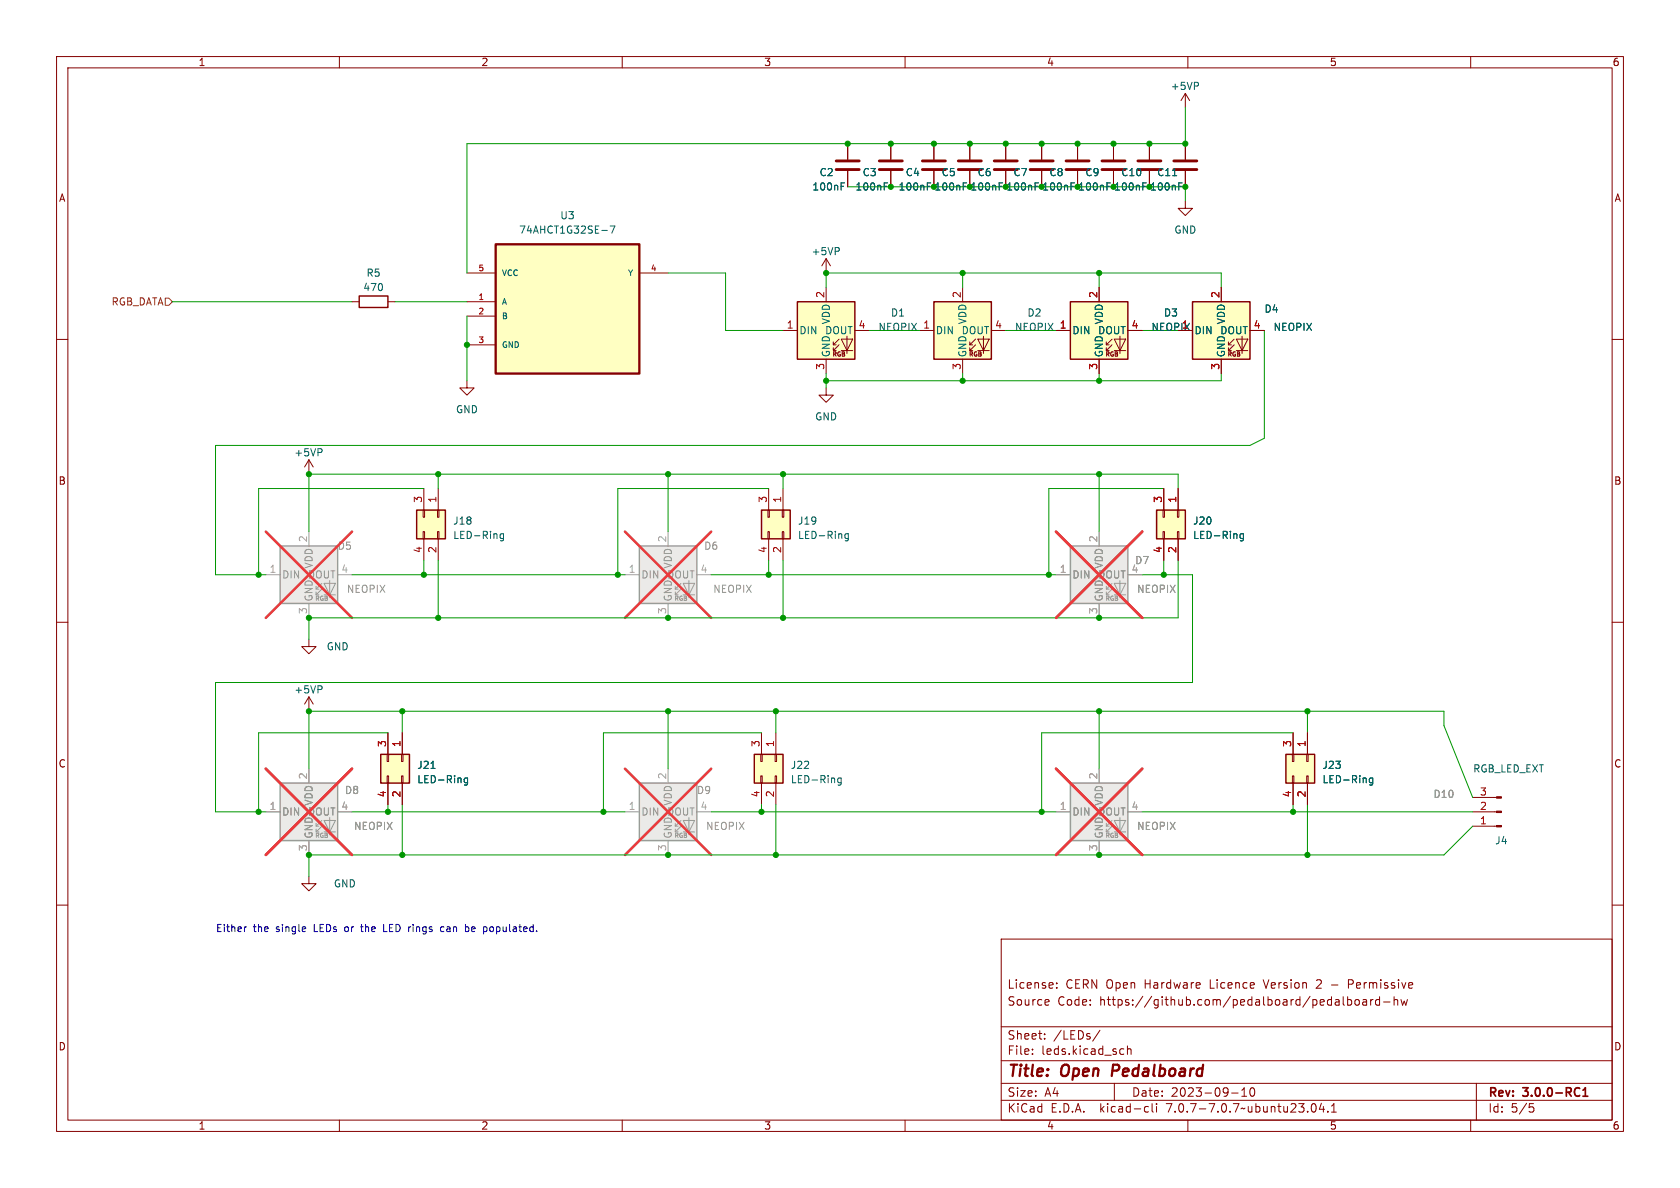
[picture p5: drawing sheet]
<svg xmlns="http://www.w3.org/2000/svg" width="297mm" height="210mm" viewBox="0 0 297 210" stroke-linecap="round" stroke-linejoin="round" font-family="sans-serif">
<g fill="none" stroke="#840000" stroke-width=".18">
<path d="M10 10h277v190h-277zM12 12h273v186h-273zM60 10v2M110 10v2M160 10v2M209.5 16.5l-.7 1.3M209.5 16.5v2.6M209.5 16.5l.8 1.3M210 10v2M260 10v2M149.9 25.4v2.8M149.9 30.2v2.8"/>
<path d="M157.5 25.4v2.8M157.5 30.2v2.8M165.1 25.4v2.8M165.1 30.2v2.8M171.4 25.4v2.8M171.4 30.2v2.8M177.8 25.4v2.8M177.8 30.2v2.8M184.1 25.4v2.8M184.1 30.2v2.8M190.5 25.4v2.8M190.5 30.2v2.8"/>
<path d="M196.8 25.4v2.8M196.8 30.2v2.8M203.2 25.4v2.8M203.2 30.2v2.8M209.5 35.6v1.2h1.3l-1.3 1.3-1.2-1.3h1.2M209.5 25.4v2.8M209.5 30.2v2.8M10 60h2M62.2 53.3h1.3M68.6 53.3h1.2M82.5 53.3h5.1M82.5 55.9h5.1"/>
<path d="M82.5 48.3h5.1M113 48.3h5.1M138.4 58.4h2.6M146 45.7l-.7 1.3M146 45.7v2.6M146 50.8v2.5M146 45.7l.8 1.3M148.3 59.9l-1 1.1v-.5M148.7 59.9h2l-1 2.1zM149.7 59.4v3.1M151.1 58.4h2.6M162.6 58.4h2.5"/>
<path d="M170.2 50.8v2.5M172.5 59.9l-1.1 1.1v-.5M172.8 59.9h2.1l-1 2.1zM173.9 59.4v3.1M175.3 58.4h2.5M186.7 58.4h2.5M194.3 50.8v2.5M196.6 59.9l-1 1.1v-.5M197 59.9h2l-1 2.1zM198 59.4v3.1M199.4 58.4h2.5M208.3 58.4h2.5"/>
<path d="M215.9 50.8v2.5M218.2 59.9l-1 1.1v-.5M218.6 59.9h2l-1 2.1zM219.6 59.4v3.1M221 58.4h2.5M285 60h2M82.5 67.3v1.3h1.3l-1.3 1.3-1.2-1.3h1.2M82.5 61h5.1M146 68.6v1.3h1.3l-1.3 1.2-1.2-1.2h1.2M146 63.5v2.5M147.3 61h.5M147.3 62h.5"/>
<path d="M148.3 61l-1 1v-.5M148.7 62h2M170.2 63.5v2.5M171.4 61h.6M171.4 62h.6M172.5 61l-1.1 1v-.5M172.8 62h2.1M194.3 63.5v2.5M195.6 61h.5M195.6 62h.5M196.6 61l-1 1v-.5M197 62h2"/>
<path d="M215.9 63.5v2.5M217.2 61h.5M217.2 62h.5M218.2 61l-1 1v-.5M218.6 62h2M54.6 81.3v2.5M54.6 81.3l-.8 1.3M54.6 81.3l.8 1.3M74.8 90.2h.3v1.2h-.3zM74.8 94h.3v1.3h-.3zM74.9 86.4v3.8M74.9 95.3v3.8"/>
<path d="M77.3 90.2h.3v1.2h-.3zM77.3 94h.3v1.3h-.3zM77.5 86.4v3.8M77.5 95.3v3.8M135.8 90.2h.2v1.2h-.2zM135.8 94h.2v1.3h-.2zM135.9 86.4v3.8M135.9 95.3v3.8M138.3 90.2h.3v1.2h-.3zM138.3 94h.3v1.3h-.3zM138.4 86.4v3.8M138.4 95.3v3.8"/>
<path d="M205.6 90.2h.3v1.2h-.3zM205.6 94h.3v1.3h-.3zM205.7 86.4v3.8M205.7 95.3v3.8M208.2 90.2h.2v1.2h-.2zM208.2 94h.2v1.3h-.2zM208.3 86.4v3.8M208.3 95.3v3.8M10 110h2M54.6 113v1.3h1.3l-1.3 1.3-1.3-1.3h1.3M285 110h2M54.6 123.2l-.8 1.3"/>
<path d="M54.6 123.2v2.5M54.6 123.2l.8 1.3M68.5 133.4h.2v1.2h-.2zM68.5 137.2h.2v1.2h-.2zM68.6 129.5v3.9M68.6 138.4v3.8M71 133.4h.2v1.2h-.2zM71 137.2h.2v1.2h-.2zM71.1 129.5v3.9M71.1 138.4v3.8M134.5 133.4h.2v1.2h-.2zM134.5 137.2h.2v1.2h-.2z"/>
<path d="M134.6 129.5v3.9M134.6 138.4v3.8M137 133.4h.3v1.2h-.3zM137 137.2h.3v1.2h-.3zM137.2 129.5v3.9M137.2 138.4v3.8M228.5 133.4h.2v1.2h-.2zM228.5 137.2h.2v1.2h-.2zM228.6 129.5v3.9M228.6 138.4v3.8M231 133.4h.3v1.2h-.3zM231 137.2h.3v1.2h-.3z"/>
<path d="M231.1 129.5v3.9M231.1 138.4v3.8M10 160h2M54.6 154.9v1.3h-1.3l1.3 1.3 1.3-1.3h-1.3M260.3 141h4.3M260.3 143.5h4.3M260.3 146.1h4.3M285 160h2M177 166h108v32h-108zM185.2 176.7l.3 .4-.8 .1M185.4 177.6l-.2 .1M186.8 174.6v.1"/>
<path d="M186.8 173.8v.1M235.4 174.1h1.1M237.5 176.2v1.3l.2 .2M238.2 176.2v1.5M238.2 176.8l.5-.1 .3 .3v.4l-.2 .2h-.6M238.4 174h.6M239 173.2h-.6v1.5M239.7 176.8l.3-.1 .3 .3v.4l-.3 .3-.3-.1-.2-.2v-.4zM241 176.8h.5l.1 .9M241.6 177.1h-.5a.29 .29 0 0 0-.2 .3 .29 .29 0 0 0 .2 .3l.5-.1M242.3 176.7v1M242.7 176.7l-.2 .1-.2 .2"/>
<path d="M243.9 176.8l-.4-.1-.3 .3v.4l.1 .2h.6M243.9 176.2v1.5M244.6 177.1h1.1M246.5 176.8l.2-.1 .3 .1 .1 .9M246.5 176.2v1.5M247.7 176.7l.3 1 .2-.7 .3 .7 .3-1M60 198v2M110 198v2M160 198v2M177 194.5h108M177 191.5h108M177 187.5h108"/>
<path d="M177 181.5h108M182.5 186.3v.1M182.5 185.5v.1M184.7 183.6v.1M184.7 182.8v.1M194.5 182.1l-1.3 2M197 191.5v3M198.2 185.4l.5 .1M198.7 186.3l-.5 .1M199.3 185.5l.2-.1 .4 .1 .1 .9M199.3 184.9v1.5M202.6 195.6l.4 .1"/>
<path d="M203 196.5l-.4 .1M203.7 195.1v1.3l.2 .2M204.5 195.1v.1M204.5 195.6v1M210 198v2M217.7 193.2h1.2M219.5 193.8h.9M219.5 192.7l.5-.4v1.5M221.2 192.4l.1-.1a.81 .81 0 0 1 .6 .6 .81 .81 0 0 1-.3 .8l-.1 .1a.81 .81 0 0 1-.6-.6 .81 .81 0 0 1 .3-.8zM232 195.2l.2-.1a.81 .81 0 0 1 .6 .6 .81 .81 0 0 1-.3 .8l-.2 .1a.81 .81 0 0 1-.6-.6 .81 .81 0 0 1 .3-.8zM233.6 195l-.4 1.1h1M234 195.6v1"/>
<path d="M234.7 196.5v.1M235.4 196.6h.8M235.4 195.5l.4-.4v1.5M260 198v2M261 191.5v6.5M270.4 195.1h.7M270.5 195.7h.4l.3 .3-.2 .5-.5 .1"/>
</g>
<path d="M279.2 192.4h.1M279.3 193.6l-.1 .1M279.8 193.8h.9M279.8 192.7l.5-.4v1.5" fill="none" stroke="#840000" stroke-width=".3"/>
<path d="M196.8 188.2l-.3 2" fill="none" stroke="#840000" stroke-width=".4"/>
<g fill="none" stroke="#006464" stroke-width=".18">
<path d="M211.8 14.6l.1 .2-.1 .4M107.9 39.9h.8l-.5 1.3M148.7 32.9h.4M148.7 32.3h.6M156.3 32.9h.4M156.3 32.3h.6M163.9 32.9h.5M163.9 32.3h.6M170.3 32.9h.4M170.3 32.3h.6M176.6 32.9h.5M176.6 32.3h.6"/>
<path d="M183 32.9h.4M183 32.3h.6M189.3 32.9h.5M189.3 32.3h.6M195.7 32.9h.4M195.7 32.3h.6M202 32.9h.5M202 32.3h.6M207.3 31.1h.7M208.4 32.9h.4M208.4 32.3h.6M106.4 40.7h1"/>
<path d="M148.3 43.8l.1 .2-.1 .4M56.8 79.4l.1 .2-.1 .3M89 94.3v1.1l-.2 .2h-.3M89 94.4l-.4-.1-.2 .3 .1 .5h.5M150 94.3v1.1l-.3 .2h-.3M150 94.4l-.4-.1-.2 .3 .1 .5h.5M219.8 94.3v1.1l-.2 .2h-.3M219.8 94.4l-.3-.1-.3 .3 .1 .5h.5M56.8 121.3l.1 .2-.1 .3M76.2 135.8h.7M82.7 137.5v1.1l-.3 .2-.3-.1M82.7 137.6l-.4-.1-.2 .3 .1 .5h.5"/>
<path d="M148.7 137.5v1.1l-.2 .2-.3-.1M148.7 137.6l-.4-.1-.2 .3 .1 .5h.5M242.7 137.5v1.1l-.3 .2-.3-.1M242.7 137.6l-.4-.1-.2 .3 .1 .5h.5"/>
</g>
<g fill="#ffffc2" stroke="#ffffc2" stroke-width=".18">
<path d="M87.6 43.2h25.4v22.8h-25.4z"/>
<path d="M73.7 90.2h5v5.1h-5z"/>
<path d="M189.2 53.3h10.2v10.2h-10.2z"/>
<path d="M133.3 133.4h5.1v5h-5.1z"/>
<path d="M204.5 90.2h5v5.1h-5z"/>
<path d="M134.6 90.2h5.1v5.1h-5.1z"/>
<path d="M227.3 133.4h5.1v5h-5.1z"/>
<path d="M141 53.3h10.1v10.2h-10.1z"/>
<path d="M165.1 53.3h10.2v10.2h-10.2z"/>
<path d="M67.3 133.4h5.1v5h-5.1z"/>
<path d="M210.8 53.3h10.2v10.2h-10.2z"/>
</g>
<path d="M87.6 43.2h25.4v22.8h-25.4z" fill="none" stroke="#840000" stroke-width=".41"/>
<path d="M63.5 52.3h5.1v2.1h-5.1zM141 53.3h10.1v10.2h-10.1zM165.1 53.3h10.2v10.2h-10.2zM189.2 53.3h10.2v10.2h-10.2zM210.8 53.3h10.2v10.2h-10.2zM73.7 90.2h5v5.1h-5zM134.6 90.2h5.1v5.1h-5.1zM204.5 90.2h5v5.1h-5zM67.3 133.4h5.1v5h-5.1zM133.3 133.4h5.1v5h-5.1zM227.3 133.4h5.1v5h-5.1z" fill="none" stroke="#840000" stroke-width=".25"/>
<g fill="none" stroke="#840000" stroke-width=".51">
<path d="M147.8 30h4.1M147.8 28.4h4.1M155.4 30h4.1M155.4 28.4h4.1M163.1 30h4M163.1 28.4h4M169.4 30h4.1M169.4 28.4h4.1M175.8 30h4M175.8 28.4h4M182.1 30h4.1M182.1 28.4h4.1"/>
<path d="M188.5 30h4M188.5 28.4h4M194.8 30h4.1M194.8 28.4h4.1M201.2 30h4M201.2 28.4h4M207.5 30h4.1M207.5 28.4h4.1"/>
</g>
<g fill="#ebeae8" stroke="#ebeae8" stroke-width=".18">
<path d="M49.5 96.5h10.2v10.2h-10.2z"/>
<path d="M113 96.5h10.2v10.2h-10.2z"/>
<path d="M49.5 138.4h10.2v10.2h-10.2z"/>
<path d="M113 138.4h10.2v10.2h-10.2z"/>
<path d="M189.2 96.5h10.2v10.2h-10.2z"/>
<path d="M189.2 138.4h10.2v10.2h-10.2z"/>
</g>
<g fill="none" stroke="#9c9b98" stroke-width=".18">
<path d="M54.6 94v2.5M118.1 94v2.5M194.3 94v2.5M47 101.6h2.5M54.6 106.7v2.5M55.9 105.2h.5M55.9 104.1h.5M56.9 104.1l-1 1.1v-.6M56.9 103.1l-1 1v-.5M57.3 103.1h2l-1 2.1zM57.3 105.2h2M58.3 102.6v3.1"/>
<path d="M59.7 101.6h2.5M110.5 101.6h2.5M118.1 106.7v2.5M119.4 105.2h.5M119.4 104.1h.5M120.4 104.1l-1 1.1v-.6M120.4 103.1l-1 1v-.5M120.8 103.1h2l-1 2.1zM120.8 105.2h2M121.8 102.6v3.1M123.2 101.6h2.5M186.7 101.6h2.5"/>
<path d="M194.3 106.7v2.5M195.6 105.2h.5M195.6 104.1h.5M196.6 104.1l-1 1.1v-.6M196.6 103.1l-1 1v-.5M197 103.1h2l-1 2.1zM197 105.2h2M198 102.6v3.1M199.4 101.6h2.5M54.6 135.9v2.5M118.1 135.9v2.5M194.3 135.9v2.5"/>
<path d="M47 143.5h2.5M54.6 148.6v2.5M55.9 147.1h.5M55.9 146.1h.5M56.9 146.1l-1 1v-.5M56.9 145l-1 1.1v-.6M57.3 145h2l-1 2.1zM57.3 147.1h2M58.3 144.5v3.1M59.7 143.5h2.5M110.5 143.5h2.5M118.1 148.6v2.5"/>
<path d="M119.4 147.1h.5M119.4 146.1h.5M120.4 146.1l-1 1v-.5M120.4 145l-1 1.1v-.6M120.8 145h2l-1 2.1zM120.8 147.1h2M121.8 144.5v3.1M123.2 143.5h2.5M186.7 143.5h2.5M194.3 148.6v2.5M195.6 147.1h.5M195.6 146.1h.5"/>
<path d="M196.6 146.1l-1 1v-.5M196.6 145l-1 1.1v-.6M197 145h2l-1 2.1zM197 147.1h2M198 144.5v3.1M199.4 143.5h2.5"/>
</g>
<path d="M49.5 96.5h10.2v10.2h-10.2zM113 96.5h10.2v10.2h-10.2zM189.2 96.5h10.2v10.2h-10.2zM49.5 138.4h10.2v10.2h-10.2zM113 138.4h10.2v10.2h-10.2zM189.2 138.4h10.2v10.2h-10.2z" fill="none" stroke="#9c9b98" stroke-width=".25"/>
<path d="M47 94l15.2 15.2M62.2 94l-15.2 15.2M110.5 94l15.2 15.2M125.7 94l-15.2 15.2M186.7 94l15.2 15.2M201.9 94l-15.2 15.2M47 135.9l15.2 15.2M62.2 135.9l-15.2 15.2M110.5 135.9l15.2 15.2M125.7 135.9l-15.2 15.2M186.7 135.9l15.2 15.2M201.9 135.9l-15.2 15.2" fill="none" stroke="#eb3a3d" stroke-width=".46"/>
<g fill="#840000" stroke="#840000" stroke-width=".18">
<path d="M264.6 140.8h.8v.3h-.8z"/>
<path d="M264.6 143.4h.8v.2h-.8z"/>
<path d="M264.6 145.9h.8v.3h-.8z"/>
</g>
<path d="M29.2 52.7h.6l.7 .6-.7 .7h-.6z" fill="none" stroke="#725600" stroke-width=".18"/>
<path d="M43.6 163.8l-.3 .2M63.7 163.8h.5M63.9 163.4l.1 1.2M67.8 163.4v1.3h.6M78.5 163.9l-.4-.1-.2 .3 .1 .5h.5M82.4 163.8l.4 .1 .1 .2-.1 .5-.4 .1M86.6 164v.6" fill="none" stroke="#0000c2" stroke-width=".18"/>
<g fill="none" stroke="#009600" stroke-width=".18">
<path d="M209.5 19.1v6.3h-127v22.9M149.9 33h59.6v2.6M30.5 53.3h31.7M69.8 53.3h12.7M82.5 55.9v11.4M118.1 48.3h10.2v10.1h10.1M146 50.8v-2.5h69.9v2.5M153.7 58.4h8.9M170.2 48.3v2.5M177.8 58.4h8.9M194.3 48.3v2.5M201.9 58.4h6.4"/>
<path d="M223.5 58.4v19.1l-2.5 1.2h-182.9v22.9h8.9M146 66v2.6M170.2 66v1.3M194.3 66v1.3M215.9 66v1.3h-69.9M74.9 99.1v2.5M74.9 86.4h-29.2v15.2M77.5 83.8v2.6M77.5 99.1v10.1M118.1 83.8v10.2M135.9 86.4h-26.7v15.2M135.9 99.1v2.5"/>
<path d="M138.4 83.8v2.6M138.4 99.1v10.1M194.3 83.8v10.2M205.7 99.1v2.5M205.7 86.4h-20.3v15.2M208.3 86.4v-2.6h-153.7v10.2M208.3 99.1v10.1h-153.7v3.8M62.2 101.6h48.3M125.7 101.6h61M201.9 101.6h8.9v19.1h-172.7v22.8h8.9M54.6 135.9v-10.2h200.7v2.6l5 12.7M68.6 129.5h-22.9v14"/>
<path d="M71.1 125.7v3.8M118.1 125.7v10.2M134.6 129.5h-27.9v14M137.2 125.7v3.8M194.3 125.7v10.2M228.6 129.5h-44.5v14M231.1 125.7v3.8M62.2 143.5h48.3M68.6 142.2v1.3M71.1 142.2v8.9M125.7 143.5h61M134.6 142.2v1.3"/>
<path d="M137.2 142.2v8.9M201.9 143.5h58.4M228.6 142.2v1.3M231.1 142.2v8.9M260.3 146.1l-5 5h-200.7v3.8"/>
</g>
<g fill="#009600" stroke="#009600" stroke-width=".18">
<circle cx="165.1" cy="33" r=".46"/>
<circle cx="157.5" cy="33" r=".46"/>
<circle cx="170.2" cy="48.3" r=".46"/>
<circle cx="170.2" cy="67.3" r=".46"/>
<circle cx="146" cy="67.3" r=".46"/>
<circle cx="146" cy="48.3" r=".46"/>
<circle cx="54.6" cy="83.8" r=".46"/>
<circle cx="77.5" cy="83.8" r=".46"/>
<circle cx="74.9" cy="101.6" r=".46"/>
<circle cx="138.4" cy="83.8" r=".46"/>
<circle cx="118.1" cy="83.8" r=".46"/>
<circle cx="138.4" cy="109.2" r=".46"/>
<circle cx="135.9" cy="101.6" r=".46"/>
<circle cx="137.2" cy="151.1" r=".46"/>
<circle cx="134.6" cy="143.5" r=".46"/>
<circle cx="184.1" cy="143.5" r=".46"/>
<circle cx="185.4" cy="101.6" r=".46"/>
<circle cx="194.3" cy="151.1" r=".46"/>
<circle cx="194.3" cy="125.7" r=".46"/>
<circle cx="194.3" cy="109.2" r=".46"/>
<circle cx="205.7" cy="101.6" r=".46"/>
<circle cx="137.2" cy="125.7" r=".46"/>
<circle cx="118.1" cy="151.1" r=".46"/>
<circle cx="118.1" cy="125.7" r=".46"/>
<circle cx="71.1" cy="151.1" r=".46"/>
<circle cx="68.6" cy="143.5" r=".46"/>
<circle cx="54.6" cy="125.7" r=".46"/>
<circle cx="71.1" cy="125.7" r=".46"/>
<circle cx="45.7" cy="143.5" r=".46"/>
<circle cx="54.6" cy="151.1" r=".46"/>
<circle cx="106.7" cy="143.5" r=".46"/>
<circle cx="54.6" cy="109.2" r=".46"/>
<circle cx="77.5" cy="109.2" r=".46"/>
<circle cx="118.1" cy="109.2" r=".46"/>
<circle cx="109.2" cy="101.6" r=".46"/>
<circle cx="45.7" cy="101.6" r=".46"/>
<circle cx="82.5" cy="61" r=".46"/>
<circle cx="194.3" cy="83.8" r=".46"/>
<circle cx="228.6" cy="143.5" r=".46"/>
<circle cx="231.1" cy="125.7" r=".46"/>
<circle cx="231.1" cy="151.1" r=".46"/>
<circle cx="184.1" cy="25.4" r=".46"/>
<circle cx="196.8" cy="25.4" r=".46"/>
<circle cx="190.5" cy="25.4" r=".46"/>
<circle cx="209.5" cy="33" r=".46"/>
<circle cx="209.5" cy="25.4" r=".46"/>
<circle cx="194.3" cy="67.3" r=".46"/>
<circle cx="203.2" cy="33" r=".46"/>
<circle cx="203.2" cy="25.4" r=".46"/>
<circle cx="149.9" cy="25.4" r=".46"/>
<circle cx="157.5" cy="25.4" r=".46"/>
<circle cx="190.5" cy="33" r=".46"/>
<circle cx="194.3" cy="48.3" r=".46"/>
<circle cx="196.8" cy="33" r=".46"/>
<circle cx="177.8" cy="25.4" r=".46"/>
<circle cx="177.8" cy="33" r=".46"/>
<circle cx="165.1" cy="25.4" r=".46"/>
<circle cx="171.4" cy="33" r=".46"/>
<circle cx="171.4" cy="25.4" r=".46"/>
<circle cx="184.1" cy="33" r=".46"/>
</g>
<g font-size="2.8" fill="#840000">
<text x="178" y="190.9">Title:</text>
<text x="187.7" y="190.9">Open</text>
<text x="197.4" y="190.9">Pedalboard</text>
</g>
<g font-size="2.1" fill="#840000">
<text x="178" y="178">Source</text>
<text x="178" y="175">License:</text>
<text x="186.9" y="178">Code:</text>
<text x="188.4" y="175">CERN Open</text>
<text x="194.5" y="178">https://github.com/pedalboard/pedalboard-hw</text>
<text x="202.5" y="175">Hardware</text>
<text x="214.1" y="175">Licence</text>
<text x="223.9" y="175">Version</text>
<text x="233.3" y="175">2</text>
<text x="239.2" y="175">Permissive</text>
<text x="178" y="184">Sheet:</text>
<text x="186.2" y="184">/LEDs/</text>
<text x="178" y="186.7">File:</text>
<text x="184.1" y="186.7">leds.kicad_sch</text>
<text x="178" y="196.9">KiCad</text>
<text x="178" y="194.1">Size:</text>
<text x="184.7" y="194.1">A4</text>
<text x="185.7" y="196.9">E.D.A.</text>
<text x="194.6" y="196.9">kicad-cli</text>
<text x="200" y="194.1">Date:</text>
<text x="206.5" y="196.9">7.0.7-7.0.7~ubuntu23.04.1</text>
<text x="207" y="194.1">2023-09-10</text>
<text x="263" y="194.3">Rev:</text>
<text x="263" y="196.9">Id:</text>
<text x="267.1" y="196.9">5/5</text>
<text x="269.4" y="194.3">3.0.0-RC1</text>
</g>
<g font-size="1.8" fill="#840000">
<text x="35" y="11.9">1</text>
<text x="85" y="11.9">2</text>
<text x="135" y="11.9">3</text>
<text x="185" y="11.9">4</text>
<text x="235" y="11.9">5</text>
<text x="285" y="11.9">6</text>
<text x="10.3" y="35.9">A</text>
<text x="285.3" y="35.9">A</text>
<text x="10.3" y="85.9">B</text>
<text x="285.3" y="85.9">B</text>
<text x="10.3" y="135.9">C</text>
<text x="285.3" y="135.9">C</text>
<text x="10.3" y="185.9">D</text>
<text x="285.3" y="185.9">D</text>
<text x="35" y="199.9">1</text>
<text x="85" y="199.9">2</text>
<text x="135" y="199.9">3</text>
<text x="185" y="199.9">4</text>
<text x="235" y="199.9">5</text>
<text x="285" y="199.9">6</text>
</g>
<g font-size="1.8" fill="#006464">
<text x="206.9" y="16.1">+5VP</text>
<text x="143.5" y="33.9">100nF</text>
<text x="144.8" y="31.3">C2</text>
<text x="151.1" y="33.9">100nF</text>
<text x="152.4" y="31.3">C3</text>
<text x="158.8" y="33.9">100nF</text>
<text x="160" y="31.3">C4</text>
<text x="165.1" y="33.9">100nF</text>
<text x="166.4" y="31.3">C5</text>
<text x="171.5" y="33.9">100nF</text>
<text x="172.7" y="31.3">C6</text>
<text x="177.8" y="33.9">100nF</text>
<text x="179.1" y="31.3">C7</text>
<text x="184.2" y="33.9">100nF</text>
<text x="185.4" y="31.3">C8</text>
<text x="190.5" y="33.9">100nF</text>
<text x="191.8" y="31.3">C9</text>
<text x="196.9" y="33.9">100nF</text>
<text x="198.1" y="31.3">C10</text>
<text x="203.2" y="33.9">100nF</text>
<text x="204.5" y="31.3">C11</text>
<text x="91.7" y="41.5">74AHCT1G32SE-7</text>
<text x="99" y="39">U3</text>
<text x="207.5" y="41.5">GND</text>
<text x="143.4" y="45.3">+5VP</text>
<text x="64.1" y="51.7">470</text>
<text x="64.7" y="49.1">R5</text>
<text x="141.2" y="59.3">DIN</text>
<text x="145.8" y="59.3">DOUT</text>
<text x="146.9" y="57.4" transform="rotate(-90 146.9 57.4)">VDD</text>
<text x="155.2" y="58.7">NEOPIX</text>
<text x="157.4" y="56.2">D1</text>
<text x="165.4" y="59.3">DIN</text>
<text x="169.9" y="59.3">DOUT</text>
<text x="171" y="57.4" transform="rotate(-90 171 57.4)">VDD</text>
<text x="179.3" y="58.7">NEOPIX</text>
<text x="181.5" y="56.2">D2</text>
<text x="189.5" y="59.3">DIN</text>
<text x="194" y="59.3">DOUT</text>
<text x="195.2" y="57.4" transform="rotate(-90 195.2 57.4)">VDD</text>
<text x="203.5" y="58.7">NEOPIX</text>
<text x="205.7" y="56.2">D3</text>
<text x="211.1" y="59.3">DIN</text>
<text x="215.6" y="59.3">DOUT</text>
<text x="216.8" y="57.4" transform="rotate(-90 216.8 57.4)">VDD</text>
<text x="223.4" y="55.5">D4</text>
<text x="225.1" y="58.7">NEOPIX</text>
<text x="146.9" y="63.2" transform="rotate(-90 146.9 63.2)">GND</text>
<text x="171" y="63.2" transform="rotate(-90 171 63.2)">GND</text>
<text x="195.2" y="63.2" transform="rotate(-90 195.2 63.2)">GND</text>
<text x="216.8" y="63.2" transform="rotate(-90 216.8 63.2)">GND</text>
<text x="80.5" y="73.3">GND</text>
<text x="144" y="74.5">GND</text>
<text x="51.9" y="80.9">+5VP</text>
<text x="80" y="95.5">LED-Ring</text>
<text x="80" y="92.9">J18</text>
<text x="141" y="95.5">LED-Ring</text>
<text x="141" y="92.9">J19</text>
<text x="210.8" y="95.5">LED-Ring</text>
<text x="210.8" y="92.9">J20</text>
<text x="57.7" y="115.2">GND</text>
<text x="51.9" y="122.8">+5VP</text>
<text x="73.7" y="136.1">J21</text>
<text x="139.7" y="136.1">J22</text>
<text x="233.7" y="136.1">J23</text>
<text x="260.3" y="136.8">RGB_LED_EXT</text>
<text x="73.7" y="138.7">LED-Ring</text>
<text x="139.7" y="138.7">LED-Ring</text>
<text x="233.7" y="138.7">LED-Ring</text>
<text x="264.2" y="149.5">J4</text>
<text x="58.9" y="157.1">GND</text>
</g>
<g font-size="1.8" fill="#a90000">
<text x="145.8" y="52.8" transform="rotate(-90 145.8 52.8)">2</text>
<text x="169.9" y="52.8" transform="rotate(-90 169.9 52.8)">2</text>
<text x="194.1" y="52.8" transform="rotate(-90 194.1 52.8)">2</text>
<text x="215.6" y="52.8" transform="rotate(-90 215.6 52.8)">2</text>
<text x="139" y="58.2">1</text>
<text x="151.7" y="58.2">4</text>
<text x="163.1" y="58.2">1</text>
<text x="175.8" y="58.2">4</text>
<text x="187.3" y="58.2">1</text>
<text x="200" y="58.2">4</text>
<text x="208.8" y="58.2">1</text>
<text x="221.5" y="58.2">4</text>
<text x="145.8" y="65.5" transform="rotate(-90 145.8 65.5)">3</text>
<text x="169.9" y="65.5" transform="rotate(-90 169.9 65.5)">3</text>
<text x="194.1" y="65.5" transform="rotate(-90 194.1 65.5)">3</text>
<text x="215.6" y="65.5" transform="rotate(-90 215.6 65.5)">3</text>
<text x="74.7" y="89" transform="rotate(-90 74.7 89)">3</text>
<text x="77.2" y="89" transform="rotate(-90 77.2 89)">1</text>
<text x="135.6" y="89" transform="rotate(-90 135.6 89)">3</text>
<text x="138.2" y="89" transform="rotate(-90 138.2 89)">1</text>
<text x="205.5" y="89" transform="rotate(-90 205.5 89)">3</text>
<text x="208" y="89" transform="rotate(-90 208 89)">1</text>
<text x="74.7" y="97.9" transform="rotate(-90 74.7 97.9)">4</text>
<text x="77.2" y="97.9" transform="rotate(-90 77.2 97.9)">2</text>
<text x="135.6" y="97.9" transform="rotate(-90 135.6 97.9)">4</text>
<text x="138.2" y="97.9" transform="rotate(-90 138.2 97.9)">2</text>
<text x="205.5" y="97.9" transform="rotate(-90 205.5 97.9)">4</text>
<text x="208" y="97.9" transform="rotate(-90 208 97.9)">2</text>
<text x="68.3" y="132.2" transform="rotate(-90 68.3 132.2)">3</text>
<text x="70.9" y="132.2" transform="rotate(-90 70.9 132.2)">1</text>
<text x="134.4" y="132.2" transform="rotate(-90 134.4 132.2)">3</text>
<text x="136.9" y="132.2" transform="rotate(-90 136.9 132.2)">1</text>
<text x="228.3" y="132.2" transform="rotate(-90 228.3 132.2)">3</text>
<text x="230.9" y="132.2" transform="rotate(-90 230.9 132.2)">1</text>
<text x="68.3" y="141" transform="rotate(-90 68.3 141)">4</text>
<text x="70.9" y="141" transform="rotate(-90 70.9 141)">2</text>
<text x="134.4" y="141" transform="rotate(-90 134.4 141)">4</text>
<text x="136.9" y="141" transform="rotate(-90 136.9 141)">2</text>
<text x="228.3" y="141" transform="rotate(-90 228.3 141)">4</text>
<text x="230.9" y="141" transform="rotate(-90 230.9 141)">2</text>
<text x="261.5" y="143.3">2</text>
<text x="261.5" y="140.7">3</text>
<text x="261.5" y="145.8">1</text>
</g>
<text font-size="1.8" fill="#725600" x="19.6" y="54.2">RGB_DATA</text>
<g font-size="1.8" fill="#a5a4a2">
<text x="54.4" y="96" transform="rotate(-90 54.4 96)">2</text>
<text x="117.9" y="96" transform="rotate(-90 117.9 96)">2</text>
<text x="194.1" y="96" transform="rotate(-90 194.1 96)">2</text>
<text x="47.6" y="101.3">1</text>
<text x="60.3" y="101.3">4</text>
<text x="111.1" y="101.3">1</text>
<text x="123.8" y="101.3">4</text>
<text x="187.3" y="101.3">1</text>
<text x="200" y="101.3">4</text>
<text x="54.4" y="108.7" transform="rotate(-90 54.4 108.7)">3</text>
<text x="117.9" y="108.7" transform="rotate(-90 117.9 108.7)">3</text>
<text x="194.1" y="108.7" transform="rotate(-90 194.1 108.7)">3</text>
<text x="54.4" y="137.9" transform="rotate(-90 54.4 137.9)">2</text>
<text x="117.9" y="137.9" transform="rotate(-90 117.9 137.9)">2</text>
<text x="194.1" y="137.9" transform="rotate(-90 194.1 137.9)">2</text>
<text x="47.6" y="143.3">1</text>
<text x="60.3" y="143.3">4</text>
<text x="111.1" y="143.3">1</text>
<text x="123.8" y="143.3">4</text>
<text x="187.3" y="143.3">1</text>
<text x="200" y="143.3">4</text>
<text x="54.4" y="150.6" transform="rotate(-90 54.4 150.6)">3</text>
<text x="117.9" y="150.6" transform="rotate(-90 117.9 150.6)">3</text>
<text x="194.1" y="150.6" transform="rotate(-90 194.1 150.6)">3</text>
</g>
<g font-size="1.8" fill="#939391">
<text x="55.5" y="100.6" transform="rotate(-90 55.5 100.6)">VDD</text>
<text x="59.6" y="97.4">D5</text>
<text x="119" y="100.6" transform="rotate(-90 119 100.6)">VDD</text>
<text x="124.4" y="97.4">D6</text>
<text x="195.2" y="100.6" transform="rotate(-90 195.2 100.6)">VDD</text>
<text x="200.6" y="99.9">D7</text>
<text x="49.8" y="102.5">DIN</text>
<text x="54.3" y="102.5">DOUT</text>
<text x="55.5" y="106.4" transform="rotate(-90 55.5 106.4)">GND</text>
<text x="61.2" y="105">NEOPIX</text>
<text x="113.3" y="102.5">DIN</text>
<text x="117.8" y="102.5">DOUT</text>
<text x="119" y="106.4" transform="rotate(-90 119 106.4)">GND</text>
<text x="126" y="105">NEOPIX</text>
<text x="189.5" y="102.5">DIN</text>
<text x="194" y="102.5">DOUT</text>
<text x="195.2" y="106.4" transform="rotate(-90 195.2 106.4)">GND</text>
<text x="200.9" y="105">NEOPIX</text>
<text x="55.5" y="142.5" transform="rotate(-90 55.5 142.5)">VDD</text>
<text x="60.9" y="140.6">D8</text>
<text x="119" y="142.5" transform="rotate(-90 119 142.5)">VDD</text>
<text x="123.1" y="140.6">D9</text>
<text x="195.2" y="142.5" transform="rotate(-90 195.2 142.5)">VDD</text>
<text x="253.3" y="141.2">D10</text>
<text x="49.8" y="144.4">DIN</text>
<text x="54.3" y="144.4">DOUT</text>
<text x="55.5" y="148.3" transform="rotate(-90 55.5 148.3)">GND</text>
<text x="62.5" y="146.9">NEOPIX</text>
<text x="113.3" y="144.4">DIN</text>
<text x="117.8" y="144.4">DOUT</text>
<text x="119" y="148.3" transform="rotate(-90 119 148.3)">GND</text>
<text x="124.7" y="146.9">NEOPIX</text>
<text x="189.5" y="144.4">DIN</text>
<text x="194" y="144.4">DOUT</text>
<text x="195.2" y="148.3" transform="rotate(-90 195.2 148.3)">GND</text>
<text x="200.9" y="146.9">NEOPIX</text>
</g>
<g font-size="1.8" fill="#0000c2">
<text x="38.1" y="164.9">Either</text>
<text x="44.8" y="164.9">the</text>
<text x="48.9" y="164.9">single</text>
<text x="55.8" y="164.9">LEDs</text>
<text x="61.4" y="164.9">or</text>
<text x="64.5" y="164.9">the</text>
<text x="68.6" y="164.9">LED rings</text>
<text x="79.2" y="164.9">can</text>
<text x="83.7" y="164.9">be</text>
<text x="87.1" y="164.9">populated.</text>
</g>
<g font-size="1.4" fill="#a90000">
<text x="84.5" y="53.1">1</text>
<text x="84.5" y="48">5</text>
<text x="115" y="48">4</text>
<text x="84.5" y="55.6">2</text>
<text x="84.5" y="60.7">3</text>
</g>
<g font-size="1.4" fill="#006464">
<text x="88.6" y="49">VCC</text>
<text x="110.9" y="49">Y</text>
<text x="88.6" y="54.1">A</text>
<text x="88.6" y="56.6">B</text>
<text x="88.6" y="61.7">GND</text>
</g>
<g font-size="1.1" fill="#840000">
<text x="147.1" y="63.1">RGB</text>
<text x="171.3" y="63.1">RGB</text>
<text x="195.4" y="63.1">RGB</text>
<text x="217" y="63.1">RGB</text>
</g>
<g font-size="1.1" fill="#9c9b98">
<text x="55.7" y="106.3">RGB</text>
<text x="119.2" y="106.3">RGB</text>
<text x="195.4" y="106.3">RGB</text>
<text x="55.7" y="148.2">RGB</text>
<text x="119.2" y="148.2">RGB</text>
<text x="195.4" y="148.2">RGB</text>
</g>
</svg>
